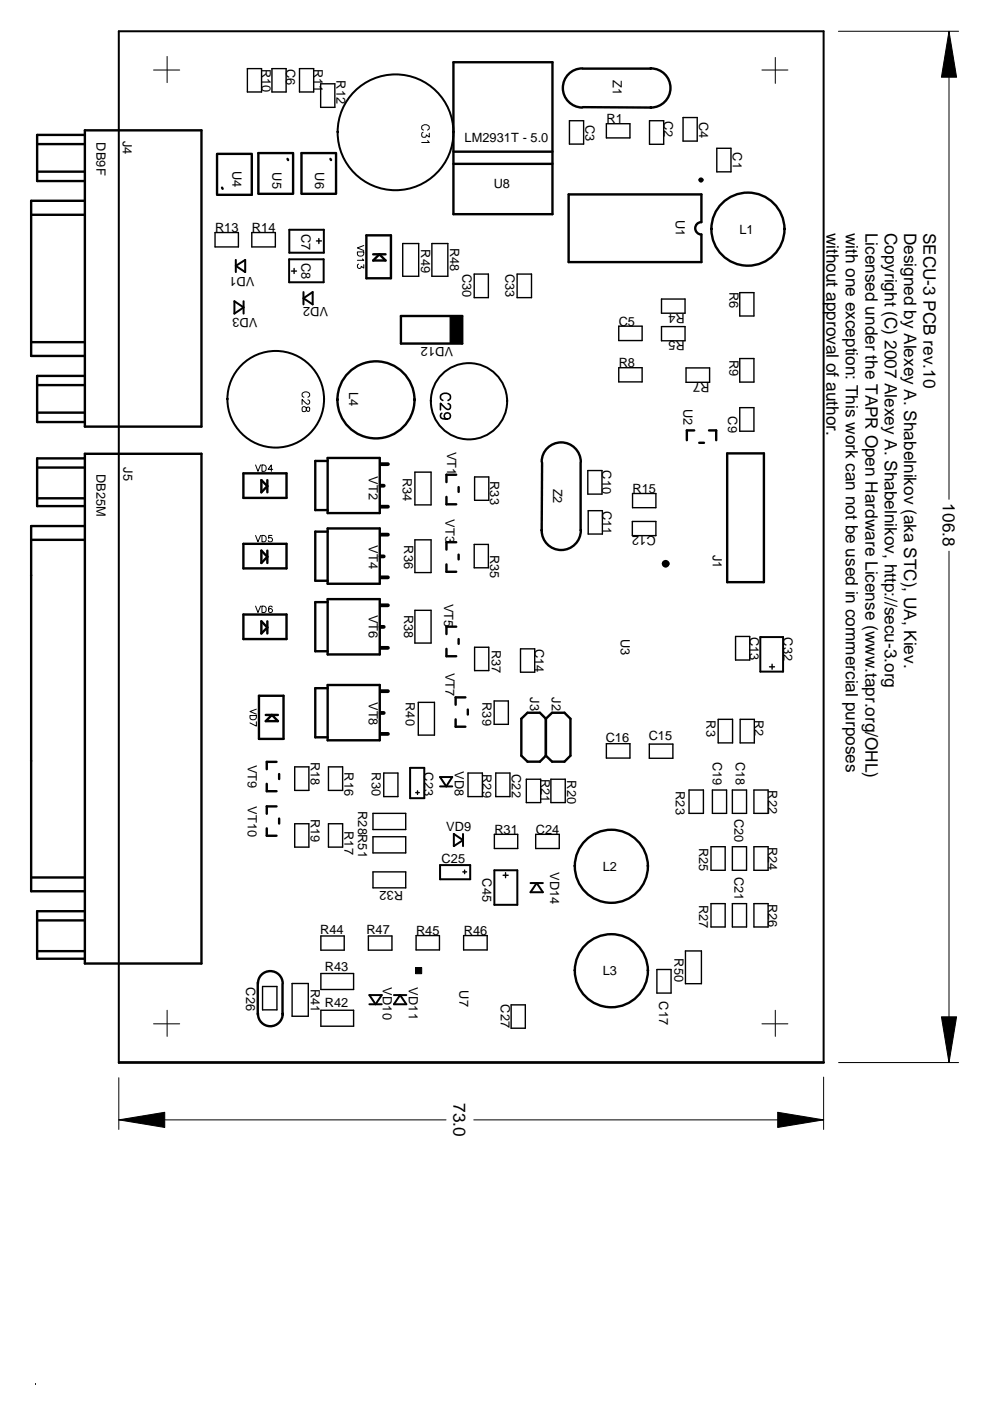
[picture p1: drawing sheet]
<svg xmlns="http://www.w3.org/2000/svg" width="210mm" height="297mm" viewBox="0 0 210 297" stroke-linecap="round" stroke-linejoin="round" font-family="sans-serif">
<g fill="none" stroke="#000" stroke-width=".21">
<path d="M32.6 14.8h5.5M35.4 12v5.5M161.5 14.8h5.5M164.4 12.2v5.5M177.8 6.6h25.4M201.2 6.6v99.3M89.7 28.1a.54 .54 0 0 0-.4 .6 .54 .54 0 0 0 .6 .4 .54 .54 0 0 0 .5-.5l.6 .5v-.9M89.8 27.6a.59 .59 0 0 1-.4-.7 .59 .59 0 0 1 .6-.5h.4a.59 .59 0 0 1 .6 .5 .59 .59 0 0 1-.4 .7M90.7 29.8l.3 .4h-1.6M75.8 53.4h1.3a.74 .74 0 0 1-.4 .9 .74 .74 0 0 1-.9-.3zM76 56a.45 .45 0 0 0-.3 .5 .45 .45 0 0 0 .4 .4 .45 .45 0 0 0 .5-.4l.5 .3v-.7M76.9 54.9l.2 .3h-1.3"/>
<path d="M77.1 52.1l-1.3 .5 1.3 .5M54.2 98.6l.5 1.3 .5-1.3M55.5 98.6a.74 .74 0 0 1 .9 .4 .74 .74 0 0 1-.2 .9h-.7zM57.8 99.5h-.9l.6-.9v1.3M64.1 86.4l.2-.2a.63 .63 0 0 1 .7 .8 .33 .33 0 0 0 .6 .2 .57 .57 0 0 0-.2-.9l-.4 .2a.62 .62 0 0 1-.7 .8l-.2-.1zM64.4 84.2a.59 .59 0 0 1-.4-.6 .59 .59 0 0 1 .6-.5h.4a.59 .59 0 0 1 .7 .4 .59 .59 0 0 1-.4 .7M65.3 84.8l.3 .1 .1 .5-.5 .3-1.1-1v1.1M54.2 113.5l.5 1.4 .5-1.4M55.5 113.5a.74 .74 0 0 1 .9 .4 .74 .74 0 0 1-.2 .9l-.7 .1zM57.7 113.5h-.7l-.1 .6a.49 .49 0 0 1 .8 0 .49 .49 0 0 1-.1 .8 .49 .49 0 0 1-.7-.3M201.2 116.9v108.4M54.2 128.5l.5 1.4 .5-1.4"/>
<path d="M55.5 128.5a.74 .74 0 0 1 .9 .4 .74 .74 0 0 1-.2 .9l-.7 .1zM57.7 128.7v-.1a.45 .45 0 0 0-.7 .2l-.1 .6a.42 .42 0 0 0 .5 .5 .42 .42 0 0 0 .4-.5l-.4-.4-.3 .1-.2 .3M53 151.7h1.4a.74 .74 0 0 1-.4 .9 .74 .74 0 0 1-1-.3zM54.4 150.4l-1.4 .5 1.4 .5M54.4 153v1l-1.4-.7M32.6 217.1h5.5M35.4 214.2v5.5M161.5 217.1h5.5M164.4 214.2v5.5M25.2 237.4h69.4M25.2 228.5v11M100.5 237.4h74.1"/>
<path d="M174.6 228.4v11.1M177.8 225.3h25.4"/>
</g>
<g fill="none" stroke="#000" stroke-width=".42">
<path d="M50 56.4l2-1.3v2.6zM50 55.1v2.6M61.3 55h7.3v4.8h-7.3zM61.3 48.7h7.4v4.9h-7.4zM49.7 63.9l1.9 1.3-1.9 1.3zM51.6 63.9v2.6M64.3 63.2l2-1.3v2.6zM64.3 61.9v2.6M161.2 135.1h4.8v7.3h-4.8zM87 162.8h3v6.4h-3zM93.3 164.7h2.6l-1.3 2zM93.3 166.7h2.6"/>
<path d="M96.2 176.8l2 1.3-2 1.3zM98.2 176.8v2.6M93.3 183.4h6.4v3h-6.4zM104.8 184.5h4.9v7.3h-4.9zM112.5 187.2h2.6M113.8 187.2l1.3 2h-2.6zM78.3 211h2.6l-1.3 1.9zM78.3 212.9h2.6M83.5 211h2.6M84.8 211l1.3 1.9h-2.6zM25.2 225.2h149.4v-218.6h-149.4v218.8"/>
<circle cx="83.9" cy="28.1" r="12.3"/>
<circle cx="58.5" cy="84.6" r="10.2"/>
<circle cx="99.4" cy="85.1" r="8.1"/>
</g>
<g fill="none" stroke="#000" stroke-width=".51">
<path d="M96.1 13.2h21v32.2h-21zM123.4 14.5a4.1 4.1 0 0 0-4.1 4.2 4.1 4.1 0 0 0 4.1 4.1M123.6 14.5h14.3M138 14.5h-.1a4.1 4.1 0 0 1 4.3 4.2 4.1 4.1 0 0 1-4.3 4.1h.1M7.9 30.6h10.1M7.9 36.4h10.1M18 28.6h-10.1v9.8h10.1M18 27.6h24.7v62.9h-24.7zM46 32.8v8.4M46 32.6h7.4M47.1 39.8l.1 .2M53.4 32.8v8.5h-7.4"/>
<path d="M61 33.7l.1 .2M62.1 32.5h-7.3v8.5M62.1 32.6v8.4M70.1 33.7l.1 .2M71.2 32.6v8.4M71.2 32.5h-7.3v8.5M96.1 32.2h21M96.1 34.7h21M123.6 22.7l14.4 .1M6.6 45.5h11.4M18 42.6h-11.4v32.9h11.4M54.8 41.1h7.3"/>
<path d="M63.9 41.1h7.3M77.7 49.9h5.2v9.1h-5.2zM79.1 55.2l1.3-1.3 1.3 1.3zM79.1 53.9h2.6M148.7 47.1a1.31 1.31 0 0 0-1.3 1.3 1.31 1.31 0 0 0 1.3 1.3M148.7 47.1v-5.9h-28.1v14.4h28.1v-5.9M6.6 72.5h11.4M18 79.7h-10.1v9.8h10.1M85 67h13v5.8h-13zM7.9 81.6h10.1M7.9 87.5h10.1M7.9 99.1h10.1"/>
<path d="M18 97.2h-10.1v10.1h10.1M18 96.2h24.7v108.1h-24.7zM69.5 97.7h-2.7v10.4h2.7M69.5 97.1h11v11.7h-11zM114.9 97.9a4.1 4.1 0 0 1 4.1-4.1 4.1 4.1 0 0 1 4.1 4.1M114.9 98.1v14.4M123.1 98.1v14.3M147.2 91.3h-1.6v2M148.3 93.9h1M150.3 91.3h1.5v2M154.2 96.1h7.8v27.3h-7.8zM6.6 114.5h11.4"/>
<path d="M7.9 105.6h10.1M18 111.5h-11.4v77.5h11.4M51.6 100.4h9.1v5.2h-9.1zM51.6 115.3h9.1v5.2h-9.1zM55.4 101.8l1.3 1.3-1.3 1.3zM55.4 116.7l1.3 1.4-1.3 1.3zM56.7 101.8v2.6M56.7 116.7v2.7M69.5 112h11v11.8h-11zM69.5 112.7h-2.7v10.4h2.7M94.7 105.4v1.5h2M94.7 119.7v1.5h2"/>
<path d="M96.7 100.7h-2v1.5M96.7 115h-2v1.5M97.2 103.3v1M97.2 117.6v1M114.9 112.4a4.1 4.1 0 0 0 4.1 4.2 4.1 4.1 0 0 0 4.1-4.2M51.6 130.3h9.1v5.2h-9.1zM55.4 131.7l1.3 1.3-1.3 1.3zM56.7 131.7v2.6M69.5 127h11v11.8h-11zM69.5 127.7h-2.7v10.4h2.7M94.7 137.6v1.5h2M96.7 132.9h-2v1.5"/>
<path d="M97.2 135.5v1M54.9 147.5h5.2v9.2h-5.2zM56.3 151.6h2.6M56.3 152.9l1.4-1.3 1.2 1.3zM69.5 145.2h11v11.8h-11zM69.5 145.9h-2.7v10.4h2.7M96.6 152.5v1.6h2.1M98.7 147.9h-2.1v1.5M99.2 150.4v1.1M115.7 152.4l-1.2-1.3h-2.7l-1.3 1.3v7.8l1.3 1.3h2.7l1.2-1.3M115.7 152.4l1.4-1.3h2.6l1.2 1.3v7.8l-1.2 1.3h-2.6l-1.4-1.3M115.7 152.4v7.8"/>
<path d="M56.6 166.2v1.6h2M56.6 175.6v1.6h2M58.6 161.5h-2v1.6M58.6 171h-2v1.5M59.2 164.1v1.1M59.2 173.6v1M6.6 186h11.4M7.9 195.1h10.1M18 193.2h-10.1v10.1h10.1M7.9 201.7h10.1M54.7 208.4v6.7M54.7 208.5a2.63 2.63 0 0 1 2.6-2.6 2.63 2.63 0 0 1 2.6 2.6"/>
<path d="M54.7 214.9a2.63 2.63 0 0 0 2.6 2.7 2.63 2.63 0 0 0 2.6-2.7M59.9 208.6v6.6M25.3 225.3h149.4"/>
<circle cx="148.6" cy="38.2" r=".3"/>
<circle cx="158.6" cy="48.6" r="7.8"/>
<circle cx="79.7" cy="84.8" r="8.2"/>
<circle cx="129.6" cy="183.7" r="7.8"/>
<circle cx="129.6" cy="205.8" r="7.8"/>
</g>
<g fill="#000" stroke="#000" stroke-width=".21">
<path d="M201.2 6.6l1.6 9.8h-3.2z" fill-rule="evenodd"/>
<path d="M95.4 67h2.6v5.8h-2.6z" fill-rule="evenodd"/>
<path d="M88.1 205.1h1.3v1.3h-1.3z" fill-rule="evenodd"/>
<path d="M25.2 237.4l9.7-1.6v3.2z" fill-rule="evenodd"/>
<path d="M164.9 235.8l9.7 1.6-9.7 1.6z" fill-rule="evenodd"/>
<path d="M199.6 215.6h3.2l-1.6 9.7z" fill-rule="evenodd"/>
</g>
<g fill="none" stroke="#000" stroke-width=".3">
<path d="M52.5 14.5h3v5h-3zM57.7 14.5h3v5h-3zM63.5 14.5h3v5h-3zM68 17.8h3v5h-3zM120.7 25.6h3v5h-3zM128.6 26.2h5v3h-5zM137.7 25.6h3v5h-3zM144.8 24.9h3v5h-3zM152 31.4h3v5h-3zM45.6 49.3h4.9v3.1h-4.9zM53.4 49.3h5v3.1h-5zM61.8 57.5h1.1"/>
<path d="M62.4 56.9v1.1M67.1 51.1h1.1M67.6 50.6v1M85.4 51.6h3.4v7h-3.4zM91.6 51.6h3.4v7h-3.4zM100.5 58.1h3v5h-3zM109.6 58.1h3.1v5h-3.1zM131.2 69.2h4.9v3h-4.9zM131.2 78h4.9v3h-4.9zM140.3 63.4h4.9v3h-4.9zM140.3 69.2h4.9v3h-4.9zM145.5 78h5v3.1h-5z"/>
<path d="M156.8 62h3.1v5h-3.1zM156.8 76h3.1v5h-3.1zM124.6 99.8h3v5h-3zM156.8 86.4h3.1v5h-3.1zM88 100.1h3.4v6.9h-3.4zM88 114.5h3.4v6.9h-3.4zM100.5 115.4h3v5h-3zM100.6 101.1h3v5h-3zM124.7 108.3h3v4.9h-3zM134.1 110.6h5v3h-5zM134.1 104.6h5v3h-5zM88 129.4h3.4v6.9h-3.4z"/>
<path d="M100.6 137.2h3v5h-3zM110.4 137.6h3v4.9h-3zM156 134.9h3v5h-3zM88.7 148.9h3.4v7h-3.4zM104.8 148.6h3v5h-3zM128.6 157.7h5v3h-5zM137.7 157.8h5v3h-5zM152.3 152.5h3v5h-3zM156.9 152.5h3v5h-3zM163.2 141.4h1M163.7 140.8v1.1M62.5 162.6h3v5h-3z"/>
<path d="M62.5 174.7h3v4.9h-3zM69.6 174.7h3v4.9h-3zM69.6 162.6h3v5h-3zM79.1 172.5h6.9v3.4h-6.9zM79.1 177.4h6.9v3.4h-6.9zM81.4 163.9h3v5h-3zM88.1 168h.8M88.5 167.7v.7M99.2 163.9h3.1v5h-3.1zM104.8 176.9h5v3h-5zM105.1 163.9h3v5h-3zM111.6 165.2h3v5h-3z"/>
<path d="M113.6 176.9h5v3h-5zM116.8 165.2h3v5h-3zM146.1 167.5h3v5h-3zM150.7 179.5h3.1v5h-3.1zM151 167.5h3.1v5h-3.1zM155.3 167.5h3v5h-3zM155.3 179.5h3v5h-3zM159.9 167.5h3v5h-3zM159.9 179.5h3v5h-3zM68 198.4h5v3.1h-5zM78.1 198.4h5v3.1h-5zM79.1 184.9h6.9v3.3h-6.9z"/>
<path d="M88.2 198.4h5v3h-5zM98.1 184.9h.8M98.3 198.4h5v3h-5zM98.5 184.5v.7M106.7 185.6h1M107.2 185v1.1M150.7 191.6h3.1v4.9h-3.1zM155.3 191.6h3v4.9h-3zM159.9 191.6h3v4.9h-3zM55.7 209.2h3v4.9h-3zM61.9 208.5h3.5v7h-3.5zM68 206.4h7v3.4h-7z"/>
<path d="M68 214.2h7v3.4h-7zM108.4 213h3v5h-3zM139.3 205.6h3v5h-3zM145.3 201.6h3.4v7h-3.4z"/>
</g>
<path d="M80.8 98.4h1.5M80.7 103h.7M80.7 118h.7M80.8 107.4h1.5M80.8 113.4h1.5M80.7 132.9h.7M80.8 122.4h1.5M80.8 137.4h1.5M80.8 128.3h1.5M80.7 151.2h.7M80.8 155.6h1.5M80.8 146.5h1.5" fill="none" stroke="#000" stroke-width=".8"/>
<path d="M93.7 87.6a.64 .64 0 0 0 .1 1.2 1.68 1.68 0 0 0 1.6-.3 .66 .66 0 0 0-.3-.9 .66 .66 0 0 0-.9 .4 .66 .66 0 0 0 .6 .8M93.9 84.9a.78 .78 0 0 1-.5-.9 .78 .78 0 0 1 .8-.6 .95 .95 0 0 1 1 .2 .95 .95 0 0 1 .2 1l-.4 .3M95 85.6l.4 .2a.67 .67 0 0 1-.3 1l-.7-.3-1-1v1.4" fill="none" stroke="#000" stroke-width=".34"/>
<circle cx="141.1" cy="119.5" r=".3" fill="none" stroke="#000" stroke-width="1.1"/>
<path d="M7.5 293.3v.3z" fill="#00f"/>
<g font-size="3.6">
<text x="175.3" y="49.3" transform="rotate(90 175.3 49.3)">without approval of author.</text>
<text x="179.4" y="49.3" transform="rotate(90 179.4 49.3)">with one exception: This work can not be used in commercial purposes</text>
<text x="183.5" y="49.3" transform="rotate(90 183.5 49.3)">Licensed under the TAPR Open Hardware License (www.tapr.org/OHL)</text>
<text x="187.6" y="49.3" transform="rotate(90 187.6 49.3)">Copyright (C) 2007 Alexey A. Shabelnikov, http://secu-3.org</text>
<text x="191.7" y="49.3" transform="rotate(90 191.7 49.3)">Designed by Alexey A. Shabelnikov (aka STC), UA, Kiev.</text>
<text x="195.8" y="49.3" transform="rotate(90 195.8 49.3)">SECU-3 PCB rev.10</text>
<text x="199.9" y="106.8" transform="rotate(90 199.9 106.8)">106.8</text>
<text x="96.2" y="233.9" transform="rotate(90 96.2 233.9)">73.0</text>
</g>
<g font-size="2.7">
<text x="55.5" y="14.5" transform="rotate(90 55.5 14.5)">R10</text>
<text x="60.7" y="14.5" transform="rotate(90 60.7 14.5)">C6</text>
<text x="66.5" y="14.5" transform="rotate(90 66.5 14.5)">R11</text>
<text x="71.4" y="17" transform="rotate(90 71.4 17)">R12</text>
<text x="130" y="17" transform="rotate(90 130 17)">Z1</text>
<text x="26" y="29.9" transform="rotate(90 26 29.9)">J4</text>
<text x="124.1" y="26.4" transform="rotate(90 124.1 26.4)">C3</text>
<text x="128.6" y="26.1">R1</text>
<text x="140.8" y="25.6" transform="rotate(90 140.8 25.6)">C2</text>
<text x="148.2" y="25.8" transform="rotate(90 148.2 25.8)">C4</text>
<text x="20.5" y="30.2" transform="rotate(90 20.5 30.2)">DB9F</text>
<text x="98.5" y="30">LM2931T - 5.0</text>
<text x="155.4" y="32.3" transform="rotate(90 155.4 32.3)">C1</text>
<text x="49.3" y="36.2" transform="rotate(90 49.3 36.2)">U4</text>
<text x="57.7" y="36.5" transform="rotate(90 57.7 36.5)">U5</text>
<text x="66.8" y="36.5" transform="rotate(90 66.8 36.5)">U6</text>
<text x="104.7" y="39.8">U8</text>
<text x="143.3" y="46.6" transform="rotate(90 143.3 46.6)">U1</text>
<text x="45.6" y="49.2">R13</text>
<text x="53.4" y="49.2">R14</text>
<text x="63.9" y="49.6" transform="rotate(90 63.9 49.6)">C7</text>
<text x="89.3" y="52.8" transform="rotate(90 89.3 52.8)">R49</text>
<text x="95.5" y="52.5" transform="rotate(90 95.5 52.5)">R48</text>
<text x="156.8" y="49.6">L1</text>
<text x="53.9" y="58.7" transform="rotate(-180 53.9 58.7)">VD1</text>
<text x="63.9" y="55.7" transform="rotate(90 63.9 55.7)">C8</text>
<text x="98.1" y="58" transform="rotate(90 98.1 58)">C30</text>
<text x="107.2" y="58" transform="rotate(90 107.2 58)">C33</text>
<text x="69.6" y="65.2" transform="rotate(-180 69.6 65.2)">VD2</text>
<text x="154.7" y="61.9" transform="rotate(90 154.7 61.9)">R6</text>
<text x="54.6" y="67.4" transform="rotate(-180 54.6 67.4)">VD3</text>
<text x="131.2" y="69">C5</text>
<text x="145.2" y="66.5" transform="rotate(-180 145.2 66.5)">R4</text>
<text x="96.1" y="73.5" transform="rotate(-180 96.1 73.5)">VD12</text>
<text x="131.2" y="77.8">R8</text>
<text x="145.2" y="72.4" transform="rotate(-180 145.2 72.4)">R5</text>
<text x="154.7" y="76.2" transform="rotate(90 154.7 76.2)">R9</text>
<text x="74" y="83.1" transform="rotate(90 74 83.1)">L4</text>
<text x="150.4" y="81.2" transform="rotate(-180 150.4 81.2)">R7</text>
<text x="144.9" y="86.6" transform="rotate(90 144.9 86.6)">U2</text>
<text x="154.4" y="88.3" transform="rotate(90 154.4 88.3)">C9</text>
<text x="94.8" y="95.8" transform="rotate(90 94.8 95.8)">VT1</text>
<text x="20.5" y="100.4" transform="rotate(90 20.5 100.4)">DB25M</text>
<text x="26.2" y="99" transform="rotate(90 26.2 99)">J5</text>
<text x="78.2" y="101" transform="rotate(90 78.2 101)">VT2</text>
<text x="85.4" y="101.3" transform="rotate(90 85.4 101.3)">R34</text>
<text x="103.9" y="102" transform="rotate(90 103.9 102)">R33</text>
<text x="127.7" y="99.7" transform="rotate(90 127.7 99.7)">C10</text>
<text x="117.3" y="103.6" transform="rotate(90 117.3 103.6)">Z2</text>
<text x="134.1" y="104.5">R15</text>
<text x="94.5" y="110.1" transform="rotate(90 94.5 110.1)">VT3</text>
<text x="127.8" y="108.3" transform="rotate(90 127.8 108.3)">C11</text>
<text x="139" y="113.7" transform="rotate(-180 139 113.7)">C12</text>
<text x="78.2" y="115.6" transform="rotate(90 78.2 115.6)">VT4</text>
<text x="85.7" y="115.6" transform="rotate(90 85.7 115.6)">R36</text>
<text x="103.9" y="117.6" transform="rotate(90 103.9 117.6)">R35</text>
<text x="151.1" y="117.6" transform="rotate(90 151.1 117.6)">J1</text>
<text x="78.2" y="130.3" transform="rotate(90 78.2 130.3)">VT6</text>
<text x="85.7" y="130.3" transform="rotate(90 85.7 130.3)">R38</text>
<text x="94.2" y="128" transform="rotate(90 94.2 128)">VT5</text>
<text x="104.3" y="137.7" transform="rotate(90 104.3 137.7)">R37</text>
<text x="113.4" y="137.6" transform="rotate(90 113.4 137.6)">C14</text>
<text x="131.6" y="135.5" transform="rotate(90 131.6 135.5)">U3</text>
<text x="159" y="135" transform="rotate(90 159 135)">C13</text>
<text x="166.1" y="135.2" transform="rotate(90 166.1 135.2)">C32</text>
<text x="94.5" y="142.6" transform="rotate(90 94.5 142.6)">VT7</text>
<text x="78.2" y="148.8" transform="rotate(90 78.2 148.8)">VT8</text>
<text x="86" y="148.8" transform="rotate(90 86 148.8)">R40</text>
<text x="102.3" y="148.8" transform="rotate(90 102.3 148.8)">R39</text>
<text x="112.4" y="147.9" transform="rotate(90 112.4 147.9)">J3</text>
<text x="117" y="147.9" transform="rotate(90 117 147.9)">J2</text>
<text x="149.8" y="152.7" transform="rotate(90 149.8 152.7)">R3</text>
<text x="160" y="152.6" transform="rotate(90 160 152.6)">R2</text>
<text x="65.9" y="161.5" transform="rotate(90 65.9 161.5)">R18</text>
<text x="128.4" y="157.3">C16</text>
<text x="137.5" y="157">C15</text>
<text x="151.1" y="161.5" transform="rotate(90 151.1 161.5)">C19</text>
<text x="156" y="161.5" transform="rotate(90 156 161.5)">C18</text>
<text x="52.5" y="162.2" transform="rotate(90 52.5 162.2)">VT9</text>
<text x="73" y="163.8" transform="rotate(90 73 163.8)">R16</text>
<text x="78.9" y="163.8" transform="rotate(90 78.9 163.8)">R30</text>
<text x="90" y="163.8" transform="rotate(90 90 163.8)">C23</text>
<text x="96.4" y="163.5" transform="rotate(90 96.4 163.5)">VD8</text>
<text x="102.3" y="164.1" transform="rotate(90 102.3 164.1)">R29</text>
<text x="108.5" y="164.1" transform="rotate(90 108.5 164.1)">C22</text>
<text x="114.7" y="165.1" transform="rotate(90 114.7 165.1)">R21</text>
<text x="120.2" y="165.4" transform="rotate(90 120.2 165.4)">R20</text>
<text x="143.3" y="167.7" transform="rotate(90 143.3 167.7)">R23</text>
<text x="162.9" y="167.5" transform="rotate(90 162.9 167.5)">R22</text>
<text x="52.5" y="171" transform="rotate(90 52.5 171)">VT10</text>
<text x="65.9" y="173.6" transform="rotate(90 65.9 173.6)">R19</text>
<text x="75.9" y="171.9" transform="rotate(90 75.9 171.9)">R28R51</text>
<text x="155.7" y="173.6" transform="rotate(90 155.7 173.6)">C20</text>
<text x="73" y="176.2" transform="rotate(90 73 176.2)">R17</text>
<text x="94.6" y="176.2">VD9</text>
<text x="104.8" y="176.8">R31</text>
<text x="113.6" y="176.8">C24</text>
<text x="148.2" y="179.7" transform="rotate(90 148.2 179.7)">R25</text>
<text x="162.9" y="179.6" transform="rotate(90 162.9 179.6)">R24</text>
<text x="93.6" y="183">C25</text>
<text x="116.6" y="184.9" transform="rotate(90 116.6 184.9)">VD14</text>
<text x="127.8" y="184.6">L2</text>
<text x="155.7" y="185.9" transform="rotate(90 155.7 185.9)">C21</text>
<text x="85.5" y="188.8" transform="rotate(-180 85.5 188.8)">R32</text>
<text x="102.3" y="186.3" transform="rotate(90 102.3 186.3)">C45</text>
<text x="148.2" y="191.8" transform="rotate(90 148.2 191.8)">R27</text>
<text x="162.9" y="191.6" transform="rotate(90 162.9 191.6)">R26</text>
<text x="67.9" y="198">R44</text>
<text x="77.7" y="198">R47</text>
<text x="88.2" y="198.2">R45</text>
<text x="98.3" y="198.2">R46</text>
<text x="143" y="203.2" transform="rotate(90 143 203.2)">R50</text>
<text x="52.2" y="209.4" transform="rotate(90 52.2 209.4)">C26</text>
<text x="65.9" y="209.7" transform="rotate(90 65.9 209.7)">R41</text>
<text x="68.9" y="205.8">R43</text>
<text x="81.2" y="209.4" transform="rotate(90 81.2 209.4)">VD10</text>
<text x="86.7" y="209.4" transform="rotate(90 86.7 209.4)">VD11</text>
<text x="127.8" y="206.8">L3</text>
<text x="68.9" y="213.6">R42</text>
<text x="97.4" y="210" transform="rotate(90 97.4 210)">U7</text>
<text x="106.2" y="212.9" transform="rotate(90 106.2 212.9)">C27</text>
<text x="139.7" y="212.3" transform="rotate(90 139.7 212.3)">C17</text>
</g>
</svg>
